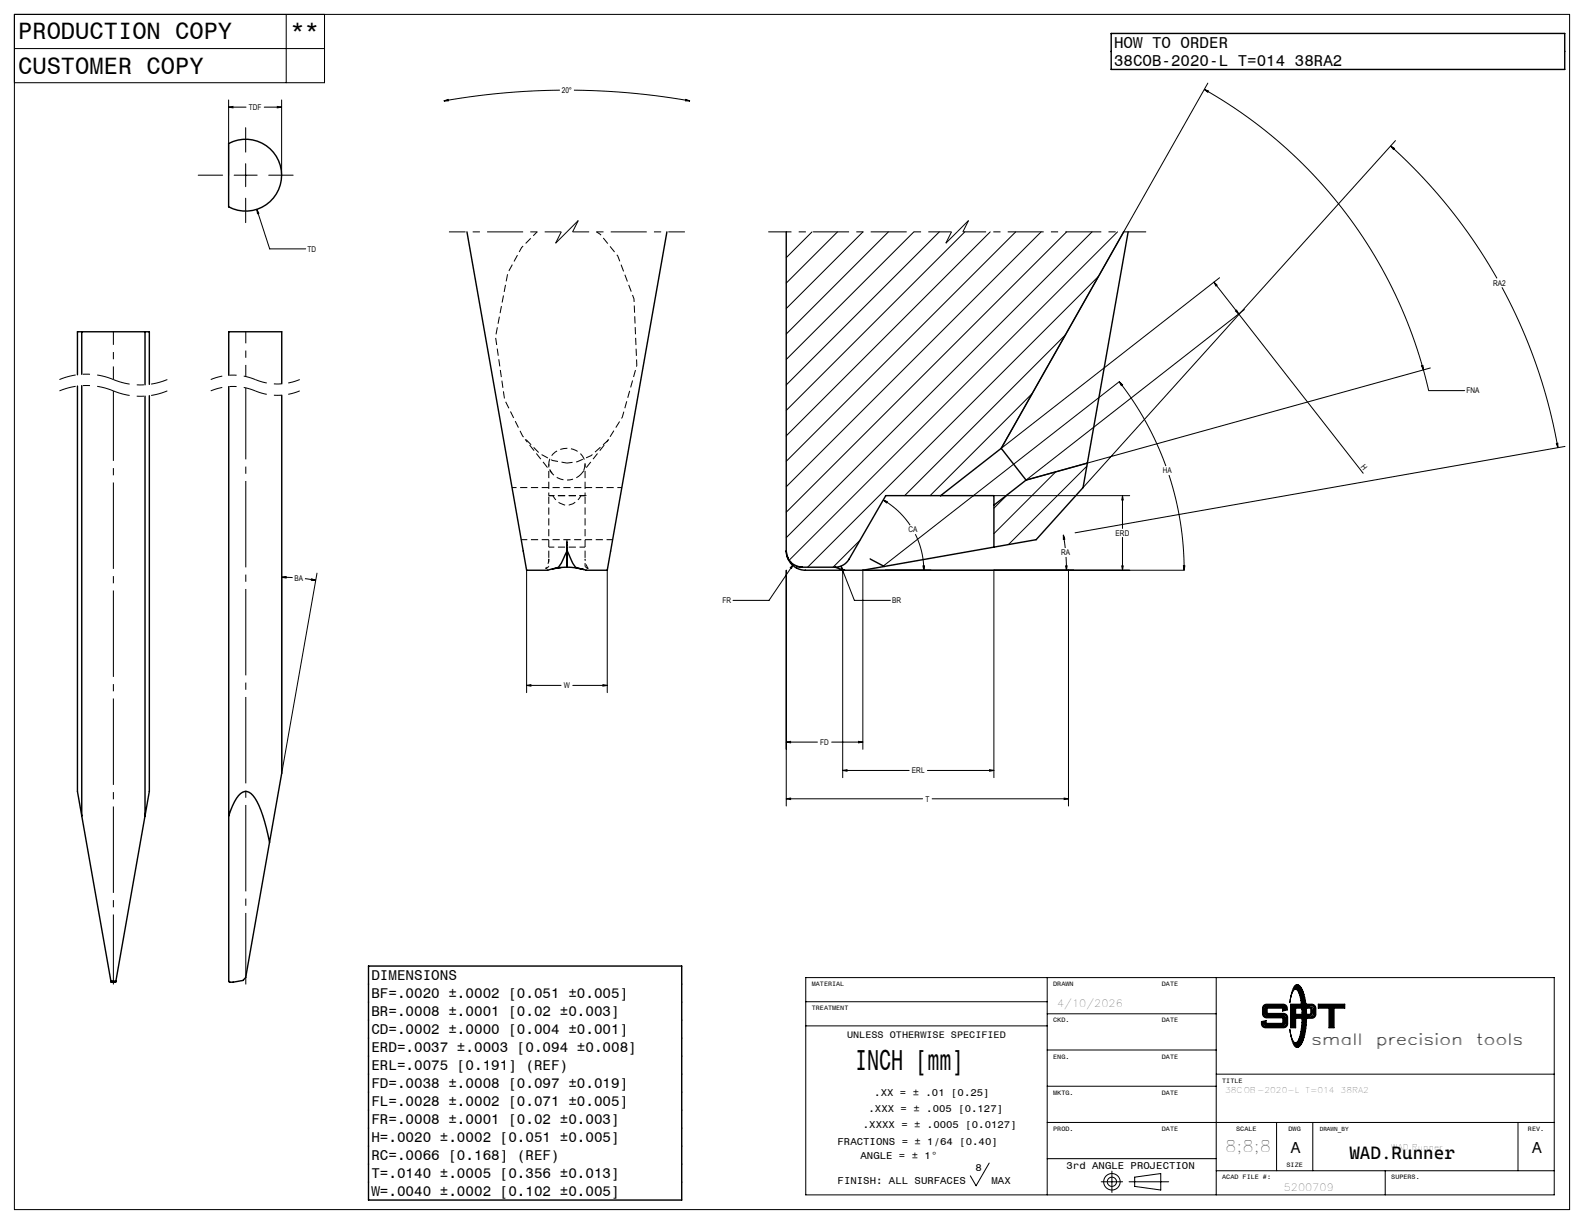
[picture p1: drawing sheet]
<svg xmlns="http://www.w3.org/2000/svg" width="279mm" height="216mm" viewBox="0 0 279 216" stroke-linecap="round" stroke-linejoin="round" font-family="sans-serif">
<g fill="none" stroke="#000" stroke-width=".25">
<path d="M196 5.9h80v6.4h-80zM40.3 25.3a6.3 6.3 0 0 1 9.4 5.6 6.3 6.3 0 0 1-9.4 5.6zM14.4 58.5h-.7v7.6M14.4 58.5v7.5M14.4 58.5h11.2M25.6 58.5h.7v9.3M25.6 58.5v9.4M82.4 40.9l10.5 59.7h3.7l.7-.2a1.72 1.72 0 0 0 1.7-1.1l1-2.1M117.6 40.9l-10.5 59.7h-3.7l-1.5-.4M138.7 40.9v56.3M198.2 40.9l-21.6 38.2M199 40.9l-7.2 40.8"/>
<path d="M13.7 68.1v71.5l.7 4.3M14.4 68v75.9M25.6 69.9v74M26.3 69.8v69.8l-.7 4.3M40.3 66.2v-7.7h9.4v9.2M40.3 68.2v104.9l.2 .1 2.4-.3 .4-.5 4.2-23.8M49.7 69.7v66.7l-2.2 12.2M176.6 79.1l4.4 5.6M176.6 79.1l-10.7 8.3M100 95.4v4.7M100.1 97.2l.3 .8a3.8 3.8 0 0 0 1.5 2.2M138.7 97.2a2.84 2.84 0 0 0 2.8 2.9h5.8"/>
<path d="M138.7 97.2a3.4 3.4 0 0 0 3.4 3.4h6.9M138.9 98.2l.1 .3M140.6 99.9l.9 .2M153.5 98.6l2.5 1.3M165.9 87.4h-9.7l-6.4 11.2a2.84 2.84 0 0 1-2.5 1.5M165.9 87.4h9.4v1.7M175.3 96.5l-23.1 4.1h-3.2M175.3 89.1v7.4M181 84.7l-5.7 4.4M191.8 81.7l-10.8 3M191.8 81.7l-.8 4.3-8.2 9.2-7.5 1.3M98.2 100.2a11.1 11.1 0 0 1 3.6 0"/>
<path d="M99 100.1l-1.6 .3M101.6 100.2l1.4 .3M147.3 100.1l1.7 .5M14.4 143.9l5.2 29.2M25.6 143.9l-5.2 29.2M40.3 143.9l.7-1.8a3.8 3.8 0 0 1 2.2-2.5 2.42 2.42 0 0 1 2.1 1.8l1 2.4 1.2 4.8M19.6 173.1v.1h.3M19.6 173.1h.8M19.9 173.2l.1-.1 .1 .1M19.9 173.2h.2M19.9 173.2h.1M20.1 173.2h.1"/>
<path d="M20.4 173.1v.1h-.3M65 170.4h55.2v41.3h-55.2z"/>
</g>
<path d="M105.2 40.9l.7 .4 3.1 3.9 2.8 7.5 .5 11.7-2.5 9.2-2.6 4.2-2.9 2.6-2.5 1.1-1.8 .2M96.8 99.9l-.5 .5M96.8 87.4h6.4M96.8 96.5h6.4M97.5 87.4a2.69 2.69 0 0 0 2.5 1.7 2.69 2.69 0 0 0 2.5-1.7M100 81.7l-2.5-.5-2.3-1.2-3-3.1-3.2-6.4-1.6-11.1 2.2-11.3 2.4-4.4 2.7-2.8M103.2 87.4h-6.4M103.7 100.4l-.5-.5" fill="none" stroke="#000" stroke-width=".18" stroke-dasharray="1.3 .6" stroke-dashoffset=".3" stroke-linecap="butt"/>
<path d="M96.8 98.6v1.3M96.8 81.9v5.5M100.6 84.6a2.95 2.95 0 0 1-3.6-3.7 3.3 3.3 0 0 1 3.2-1.8 3.3 3.3 0 0 1 3 2.3 2.84 2.84 0 0 1-2.6 3.2M103.2 99.9v-1.3M103.2 87.4v-5.5" fill="none" stroke="#000" stroke-width=".18" stroke-dasharray="1.3 .6" stroke-dashoffset=".7" stroke-linecap="butt"/>
<path d="M96.8 98.6v-11.2M103.2 87.4v11.2" fill="none" stroke="#000" stroke-width=".18" stroke-dasharray="1.3 .6" stroke-dashoffset="-.2" stroke-linecap="butt"/>
<path d="M103.2 87.4h.1" fill="none" stroke="#000" stroke-width=".18" stroke-dasharray="1.3 .6"/>
<path d="M108.1 95.2h-16.2" fill="none" stroke="#000" stroke-width=".18" stroke-dasharray="1.3 .6" stroke-dashoffset=".2" stroke-linecap="butt"/>
<path d="M109.7 86h-19.4" fill="none" stroke="#000" stroke-width=".18" stroke-dasharray="1.3 .6" stroke-dashoffset=".5" stroke-linecap="butt"/>
<path d="M103.2 98.6a2.84 2.84 0 0 0 .6 1.7M96.2 100.3a2.85 2.85 0 0 0 .6-1.7" fill="none" stroke="#000" stroke-width=".18" stroke-dasharray="1.3 .6" stroke-dashoffset=".9" stroke-linecap="butt"/>
<path d="M92.6 77.5l4.8 6M102.6 83.5l4.8-6" fill="none" stroke="#000" stroke-width=".18" stroke-dasharray="1.3 .6" stroke-dashoffset=".6" stroke-linecap="butt"/>
<g fill="none" stroke="#000" stroke-width=".18">
<path d="M2.5 8.6h54.7M2.5 2.5h274.4v210.9h-274.4zM40.3 17.6v13.3M40.3 18.9h3.1M40.3 18.9l.8-.1v.2zM46.6 18.9h3.1M48.9 18.8l.8 .1-.8 .1zM49.7 17.6v13.3M50.5 2.5v12.1M57.2 2.5v12.1h-54.7M78.3 17.8l.7-.3 .1 .3zM98.8 15.9a125 125 0 0 0-20.5 1.9"/>
<path d="M101.2 15.9a125.1 125.1 0 0 1 20.5 1.9M121 17.5l.7 .3h-.8zM212.4 15.8l.7 .2-.1 .3zM212.4 15.8a82 82 0 0 1 38.7 49.4M213 14.7l-36.4 64.4 38.5-30.1M35 30.9h4.3M41.3 30.9h4.1M43.3 22.5v4.3M43.3 28.9v4M43.3 35v4.3M45.3 36.9l.4 .7-.3 .1zM45.3 36.9l2.3 7h6.3"/>
<path d="M47.4 30.9h4.3M245.3 25.7l.6 .5-.1 .2zM245.3 25.7a93.4 93.4 0 0 1 18.8 23.4M246.1 24.8l-55.1 61.2M138.7 40.9v.1M143.2 40.9l-4.5 4.5M147.7 40.9l-9 9M152.2 40.9l-13.5 13.5M156.7 40.9l-18 18M161.2 40.9l-22.5 22.5M165.7 40.9l-27 27M170.2 40.9l-31.5 31.5"/>
<path d="M174.7 40.9l-36 36M179.2 40.9l-40.5 40.5M183.6 40.9l-44.9 45M187.9 59.1l-28.3 28.3M188.1 40.9l-49.4 49.5M192.6 40.9l-53.9 53.9M193.8 48.7l-51.3 51.4M197.1 40.9l-57.9 57.9M214.1 49.8l26.4 33.7M214.1 49.8l.6 .5-.2 .2zM217.9 54.9l.2-.2 .4 .7zM219.5 54.6l-38.5 30.1 71.3-19.8"/>
<path d="M264.9 50.7a93.4 93.4 0 0 1 9.9 28.3M182.1 69.4l-18 18M197.4 67.3l.6 .6-.2 .1zM197.4 67.3a54 54 0 0 1 8.2 14.9M197.4 67.3l-41.5 32.5M250.7 64.5h.3l.1 .7zM251.1 65.2l.9 3.7h6.4M274.5 78.2h.3v.8zM276 78.7l-86.4 15.3M139.9 99.6l-4.3 6.3h-6.3M139.9 99.6l-.3 .7-.2-.2zM148.3 99.9l.4 .6-.2 .1z"/>
<path d="M148.3 99.9l2.4 6h6.4M151.7 95.3l-4.8 4.8M155.8 88.2l.7 .3-.1 .2zM155.8 88.2a14.3 14.3 0 0 1 4.7 4.4M161.5 94.2a14.3 14.3 0 0 1 1.4 6.4M162.8 99.8h.3l-.2 .8zM175.3 87.4h24M177.7 87.2l-2.4 2.4M186.2 83.2l-10.9 10.9M187.6 94.3l.2 .8h-.2zM187.6 94.3l.3 2.4M188 99.8h.2l-.1 .8z"/>
<path d="M188 98.2l.1 2.4M191.7 82.2l-13.8 13.9M197.9 99.8h.2l-.1 .8zM198 87.4l.1 .8h-.2zM198 87.4v5.8M198 94.8v5.8M206.2 83.8a54 54 0 0 1 2.7 16.8M208.7 99.8h.3l-.1 .8zM49.7 101.8v33.3M49.7 101.8l.8-.1v.3zM49.7 101.8l1.9 .1M53.8 102.1l1.9 .2"/>
<path d="M55 102.1l.7 .2h-.8zM55.9 101.1l-6.2 35.3M92.9 100.6v21.6M107.1 100.6v21.6M138.7 100.6v41.6M148.6 100.6v36.6M175.3 100.6v36.6M188.5 100.6v41.6M208.9 100.6h-56.7v31.6M92.9 120.9l.7-.1v.2zM92.9 120.9h6.1M101 120.9h6.1"/>
<path d="M106.3 120.8l.8 .1-.8 .1zM138.7 130.9h5.5M138.7 130.9l.7-.1v.2zM146.7 130.9h5.5M148.6 135.9h11.8M148.6 135.9l.8-.1v.2zM151.4 130.8l.8 .1-.8 .1zM163.6 135.9h11.7M174.5 135.8l.8 .1-.8 .1zM138.7 140.9h24M138.7 140.9l.7-.1v.2zM164.4 140.9h24.1"/>
<path d="M187.7 140.8l.8 .1-.8 .1zM142.1 172.4h132.1v38.4h-132.1zM142.1 176.7h42.6M184.7 172.4v38.4M184.7 178.8h29.8M214.5 172.4v38.4M222.9 177.3l.5-.2h2.9a.79 .79 0 0 1 .8 1l-.9 .2v-.5h-2.7v.9h2.9a.72 .72 0 0 1 .7 .8v1.1a.72 .72 0 0 1-.7 .7h-3.2a.72 .72 0 0 1-.7-.7v-.4l.8-.2v.5h3v-1h-2.9a.72 .72 0 0 1-.7-.7v-1.1zM223 177.4l.4-.1h2.9a.61 .61 0 0 1 .6 .7l-.5 .2v-.5h-3v1.2h3a.58 .58 0 0 1 .6 .6v1.1a.58 .58 0 0 1-.6 .5h-3.2a.64 .64 0 0 1-.6-.8l.6-.1v.4h3.2v-1.2h-3a.58 .58 0 0 1-.6-.6v-1.1zM223.1 177.6l.3-.2h2.9l.3 .1 .2 .4-.3 .1v-.5h-3.3v1.5l3.4 .1 .2 .4-.1 1.4-.3 .1h-3.2l-.3-.1-.1-.5h.3v.4h3.5v-1.5l-3.4-.1-.2-.4zM223.1 177.8v1.1M223.4 179.1h3M226.6 177.7l.1 .2"/>
<path d="M226.7 179.4v1.3M227.6 177.1h1.9v.7h-1v1.1h1.1v.7h-1.1v1.7h-.9zM227.8 177.3h1.5l.1 .4h-1v1.4h1v.4h-1v1.6h-.6zM227.9 177.4h1.3v.1h-.9v1.7h1v.1h-1v1.7h-.4zM228.1 177.5v3.4M228.4 173.8a.69 .69 0 0 1 1.1 .5 13.7 13.7 0 0 1 0 9.9 .73 .73 0 0 1-.7 .6 .73 .73 0 0 1-.7-.7l-.3-.9-.3-1.6a3 3 0 0 0 1 2.3h.1a3.3 3.3 0 0 0 .9-2.4 12.8 12.8 0 0 0-.6-6.8 .45 .45 0 0 0-.5-.2 .45 .45 0 0 0-.4 .4l-.5 2 .5-2.2zM228.6 174.1a1.91 1.91 0 0 1 1.1 1.8 15 15 0 0 1-.3 7.7l-.4 .5-.4 .2M228.8 173.8l-.6 .6a.67 .67 0 0 1 1 .6 14.4 14.4 0 0 1-.1 8.6 .6 .6 0 0 1-.9 .4l.6 .6M228.8 174l-.3 .2a1.65 1.65 0 0 1 1.1 1.6 14.2 14.2 0 0 1-.4 7.9l-.3 .4-.4 .1 .3 .3M228.8 174h.1M228.8 173.8h.1M228.8 173.8l.5 .3a8.6 8.6 0 0 1 1 5.1 8.6 8.6 0 0 1-1 5.1l-.5 .3"/>
<path d="M228.8 174l.4 .2a8.5 8.5 0 0 1 1 5 8.5 8.5 0 0 1-1 5l-.4 .3M230.4 177.1h1a.72 .72 0 0 1 .7 .7v1.1a.72 .72 0 0 1-.7 .7h-.8v-.7l.5-.1 .1-.7-.2-.2-.5-.1zM230.6 177.3h.8a.58 .58 0 0 1 .6 .5v1.1a.58 .58 0 0 1-.6 .6h-.7v-.4l.4-.1 .2-.2v-.7l-.1-.4h-.6zM230.8 177.4h.7l.3 .4v1.3l-.3 .2h-.6v-.1l.3-.1 .3-.2v-1a.58 .58 0 0 0-.7-.4zM231.4 177.6l.3 .2v1.2l-.3 .2M232.5 177.1h4.7v.7h-1.9v3.5h-.9v-3.5h-1.9zM232.7 177.3h4.4v.4h-1.9v3.4h-.6v-3.4h-1.9zM232.8 177.4h4.1v.1h-1.9v3.5h-.3v-3.5h-1.9zM234.9 177.6v3.3M142.1 181h42.6M184.7 191.6h29.8M184.7 198h89.5"/>
<path d="M184.7 185.2h29.8M214.5 189.5h59.7M222.9 180.5v.2M223.2 180.9h3.2M225.2 198v8.5M228.8 184.6h.1M228.8 184.5h.1M231.6 198v8.5M267.8 198v8.5M174.5 205.2l-2.3 4-1-1.8M184.7 204.4h29.8M194.2 208.5h3.8"/>
<path d="M196.1 206.6v3.7M199.2 208.5h6.9M200.1 207.6l4.6-.6v2.9l-4.6-.6zM214.5 206.5h59.7M244.3 206.5v4.3"/>
<circle cx="196.1" cy="208.5" r=".81"/>
<circle cx="196.1" cy="208.5" r="1.45"/>
</g>
<path d="M45 68.9a10.2 10.2 0 0 0-7.8 0M45 66.9a10.2 10.2 0 0 0-7.8 0M52.9 68.9a10.2 10.2 0 0 1-7.9 0M52.9 66.9a10.2 10.2 0 0 1-7.9 0" fill="none" stroke="#000" stroke-width=".18" stroke-dasharray="6.3 1.3 1.3 1.3" stroke-dashoffset="4.2" stroke-linecap="butt"/>
<path d="M99 40.9h-19.8M120.8 40.9h-19.8M20 68.9a12.4 12.4 0 0 0-9.5 0M20 66.9a12.4 12.4 0 0 0-9.5 0M29.5 68.9a12.4 12.4 0 0 1-9.5 0M29.5 66.9a12.4 12.4 0 0 1-9.5 0" fill="none" stroke="#000" stroke-width=".18" stroke-dasharray="6.3 1.3 1.3 1.3" stroke-dashoffset="3.4" stroke-linecap="butt"/>
<path d="M43.4 173.7v-105.3" fill="none" stroke="#000" stroke-width=".18" stroke-dasharray="15.2 1.3 1.3 1.3" stroke-dashoffset="2.6" stroke-linecap="butt"/>
<path d="M43.4 66.4v-7.9" fill="none" stroke="#000" stroke-width=".18" stroke-dasharray="15.2 1.3 1.3 1.3" stroke-dashoffset="13.2" stroke-linecap="butt"/>
<path d="M20 173.7v-104.8" fill="none" stroke="#000" stroke-width=".18" stroke-dasharray="15.2 1.3 1.3 1.3" stroke-dashoffset="2.9" stroke-linecap="butt"/>
<path d="M20 66.9v-8.4" fill="none" stroke="#000" stroke-width=".18" stroke-dasharray="15.2 1.3 1.3 1.3" stroke-dashoffset="12.9" stroke-linecap="butt"/>
<path d="M102 38.9l-2 2M170.8 38.9l-2 2M98 42.9l1-2M100 40.9l-2 2M101 40.9l1-2M166.8 42.9l1-2M168.8 40.9l-2 2M169.8 40.9l1-2" fill="none" stroke="#000" stroke-width=".18" stroke-dasharray="6.3 1.3 1.3 1.3" stroke-linecap="butt"/>
<path d="M167.8 40.9h-32.3M202.2 40.9h-32.4" fill="none" stroke="#000" stroke-width=".18" stroke-dasharray="6.3 1.3 1.3 1.3" stroke-dashoffset="2.3" stroke-linecap="butt"/>
<g fill="#000">
<path d="M214.1 49.8l.6 .5-.2 .2zM217.9 54.9l.2-.2 .4 .7z"/>
<path d="M55 102.1l.7 .2h-.8zM49.7 101.8l.8-.1v.3zM45.3 36.9l.1 .8 .3-.1zM40.3 18.9l.8-.1v.2zM48.9 18.8l.8 .1-.8 .1zM92.9 120.9l.7-.1v.2zM106.3 120.8l.8 .1-.8 .1zM78.3 17.8h.8l-.1-.3zM121 17.5l-.1 .3h.8zM138.7 130.9l.7-.1v.2zM151.4 130.8l.8 .1-.8 .1zM187.7 140.8l.8 .1-.8 .1zM138.7 140.9l.7-.1v.2zM188 99.8h.2l-.1 .8zM187.6 94.3l.2 .8h-.2zM162.8 99.8h.3l-.2 .8zM155.8 88.2l.7 .3-.1 .2zM148.6 135.9l.8-.1v.2zM174.5 135.8l.8 .1-.8 .1zM197.9 99.8h.2l-.1 .8zM198 87.4l.1 .8h-.2zM208.7 99.8h.3l-.1 .8zM197.4 67.3l.6 .6-.2 .1zM274.5 78.2h.3v.8zM245.3 25.7l.6 .5-.1 .2zM250.7 64.5h.3l.1 .7zM212.4 15.8l.7 .2-.1 .3zM148.3 99.9l.2 .7 .2-.1zM139.9 99.6l-.5 .5 .2 .2z"/>
</g>
<text font-size="5.1" x="150.8" y="188.8">INCH [mm]</text>
<g font-size="4.2">
<text x="3.2" y="6.8">PRODUCTION COPY</text>
<text x="51.2" y="6.8">**</text>
<text x="3.2" y="13">CUSTOMER COPY</text>
</g>
<text font-size="3.2" x="238" y="204.5">WAD.Runner</text>
<g font-size="2.8">
<text x="196.5" y="8.5">HOW TO ORDER</text>
<text x="196.5" y="11.7">38COB-2020-L T=014 38RA2</text>
<text x="231.4" y="184.3">small</text>
<text x="242.8" y="184.3">precision</text>
<text x="260.5" y="184.3">tools</text>
<text x="216.1" y="203.3">8;8;8</text>
<text x="227.7" y="203.3">A</text>
<text x="270.3" y="203.3">A</text>
</g>
<g font-size="2.5">
<text x="65.5" y="172.9">DIMENSIONS</text>
<text x="65.5" y="176.1">BF=.0020 ±.0002 [0.051 ±0.005]</text>
<text x="65.5" y="179.2">BR=.0008 ±.0001 [0.02 ±0.003]</text>
<text x="65.5" y="182.4">CD=.0002 ±.0000 [0.004 ±0.001]</text>
<text x="65.5" y="185.6">ERD=.0037 ±.0003 [0.094 ±0.008]</text>
<text x="65.5" y="188.8">ERL=.0075 [0.191] (REF)</text>
<text x="65.5" y="191.9">FD=.0038 ±.0008 [0.097 ±0.019]</text>
<text x="65.5" y="195.1">FL=.0028 ±.0002 [0.071 ±0.005]</text>
<text x="65.5" y="198.3">FR=.0008 ±.0001 [0.02 ±0.003]</text>
<text x="65.5" y="201.5">H=.0020 ±.0002 [0.051 ±0.005]</text>
<text x="65.5" y="204.6">RC=.0066 [0.168] (REF)</text>
<text x="65.5" y="207.8">T=.0140 ±.0005 [0.356 ±0.013]</text>
<text x="65.5" y="211">W=.0040 ±.0002 [0.102 ±0.005]</text>
</g>
<g font-size="1.8">
<text x="186.5" y="177.6">4/10/2026</text>
<text x="153.2" y="196.2">.XXX = ± .005 [0.127]</text>
<text x="154.2" y="193.3">.XX = ± .01 [0.25]</text>
<text x="147.7" y="201.9">FRACTIONS = ± 1/64 [0.40]</text>
<text x="152.2" y="199">.XXXX = ± .0005 [0.0127]</text>
<text x="147.8" y="208.8">FINISH: ALL SURFACES</text>
<text x="151.8" y="204.5">ANGLE = ± 1°</text>
<text x="172.1" y="206.5">8</text>
<text x="174.9" y="208.8">MAX</text>
<text x="188.1" y="206.2">3rd ANGLE PROJECTION</text>
<text x="226.4" y="210.2">5200709</text>
</g>
<text font-size="1.7" x="149.4" y="183">UNLESS OTHERWISE SPECIFIED</text>
<g font-size="1.4">
<text x="99.1" y="16.4">20°</text>
<text x="43.9" y="19.4">TDF</text>
<text x="54.2" y="44.4">TD</text>
<text x="263.4" y="50.4">RA2</text>
<text x="258.7" y="69.4">FNA</text>
<text x="205.1" y="83.5">HA</text>
<text x="240" y="82.4" transform="rotate(52 240 82.4)">H</text>
<text x="160.2" y="93.9">CA</text>
<text x="196.8" y="94.5">ERD</text>
<text x="187.2" y="97.9">RA</text>
<text x="51.9" y="102.4">BA</text>
<text x="127.4" y="106.4">FR</text>
<text x="157.4" y="106.4">BR</text>
<text x="99.5" y="121.4">W</text>
<text x="144.7" y="131.4">FD</text>
<text x="160.9" y="136.4">ERL</text>
<text x="163.2" y="141.4">T</text>
<text x="216.1" y="192.8">38COB-2020-L</text>
<text x="230.3" y="192.8">T=014</text>
<text x="236.5" y="192.8">38RA2</text>
<text x="245.3" y="202.8">WAD.Runner</text>
</g>
<g font-size="1.1">
<text x="143.2" y="173.9">MATERIAL</text>
<text x="185.8" y="173.9">DRAWN</text>
<text x="204.9" y="173.9">DATE</text>
<text x="143.2" y="178.2">TREATMENT</text>
<text x="185.8" y="180.3">CKD.</text>
<text x="204.9" y="180.3">DATE</text>
<text x="185.8" y="186.7">ENG.</text>
<text x="204.9" y="186.7">DATE</text>
<text x="215.6" y="191">TITLE</text>
<text x="185.8" y="193.1">MKTG.</text>
<text x="204.9" y="193.1">DATE</text>
<text x="185.8" y="199.5">PROD.</text>
<text x="204.9" y="199.5">DATE</text>
<text x="218.1" y="199.5">SCALE</text>
<text x="227.3" y="199.5">DWG</text>
<text x="232.8" y="199.5">DRAWN_BY</text>
<text x="269.5" y="199.5">REV.</text>
<text x="215.6" y="208">ACAD FILE #:</text>
<text x="226.9" y="205.9">SIZE</text>
<text x="245.4" y="208">SUPERS.</text>
</g>
</svg>
